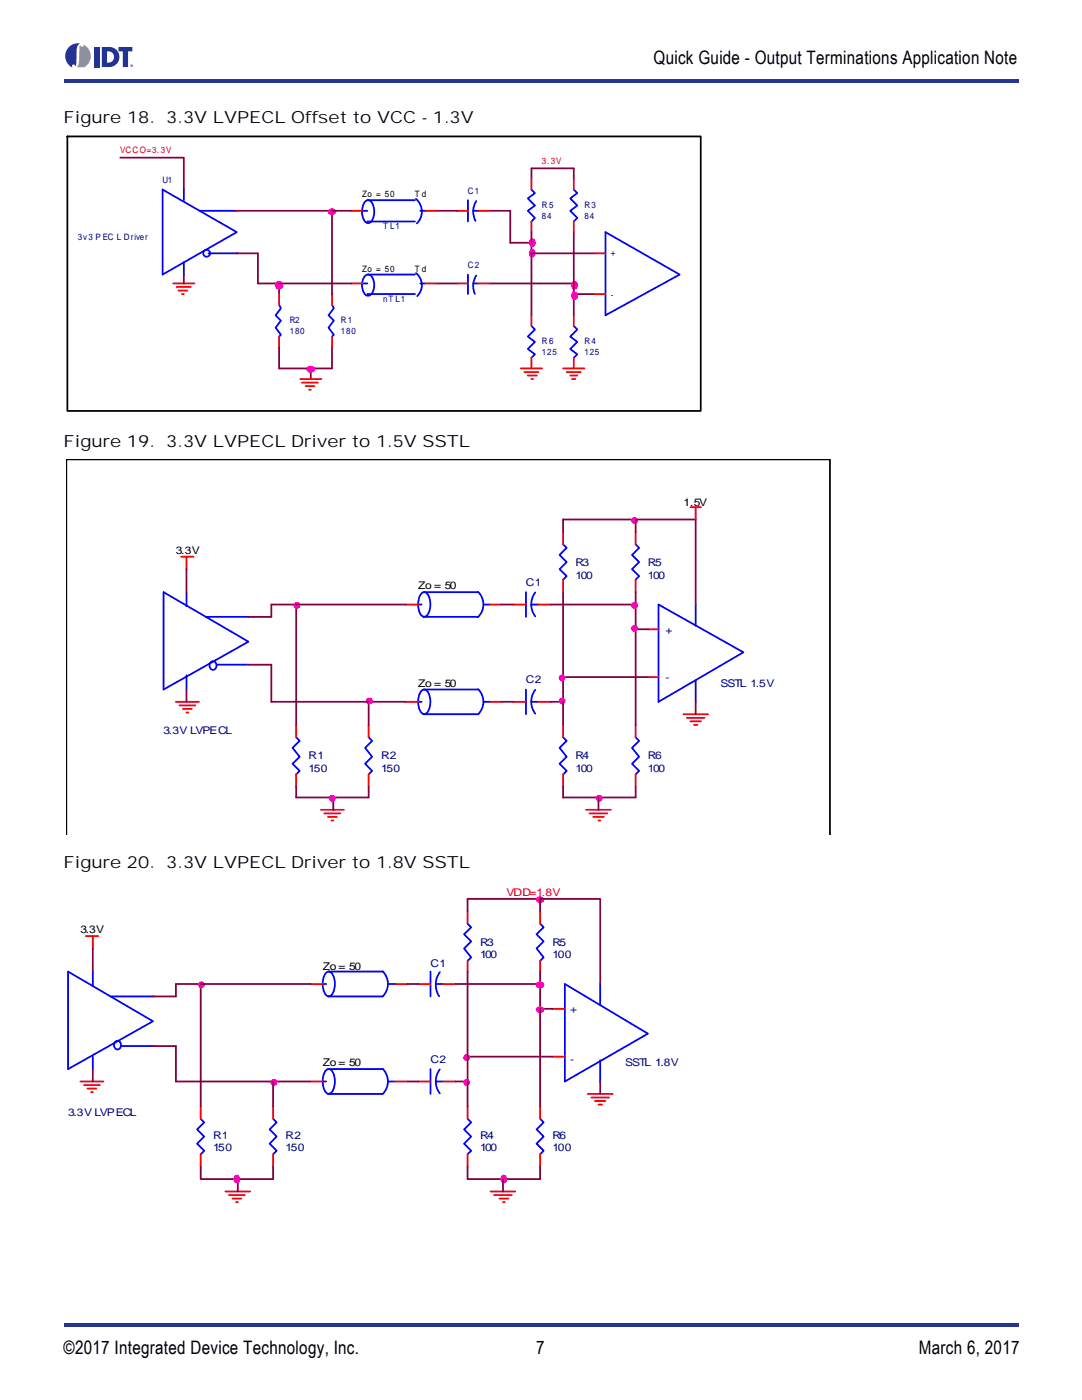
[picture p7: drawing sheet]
<svg xmlns="http://www.w3.org/2000/svg" width="216mm" height="279mm" viewBox="0 0 216 279" stroke-linecap="round" stroke-linejoin="round" font-family="sans-serif">
<g fill="#273691">
<path d="M12.7 264h190.5v.7h-190.5z"/>
<path d="M12.7 15.9h190.5v.7h-190.5z"/>
</g>
<path d="M12.9 8.5h13.7v4.9h-13.7z" fill="#fff"/>
<g fill="#223392">
<path d="M18.8 9.4h1v4h-1z"/>
<path d="M23.7 9.4h2.7v.9h-.8v3.1h-1.1v-3.1h-.8z"/>
<path d="M14 9.2a2.54 2.54 0 0 1 2-.5 2.1 2.1 0 0 0-.7 2.2v.4a2.66 2.66 0 0 1-.3 1.9 .33 .33 0 0 0-.4-.3 .33 .33 0 0 0-.2 .5 2.47 2.47 0 0 1-.4-4.2z"/>
<path d="M21.4 10.3a1.15 1.15 0 0 1 1.3 1.1 1.15 1.15 0 0 1-1.3 1.1zM20.3 9.4v4a2.95 2.95 0 0 0 3.2-1 2 2 0 0 0-1.7-3z"/>
</g>
<path d="M15.9 9h.1a.33 .33 0 0 0 .4 .3 .33 .33 0 0 0 .3-.4 2.56 2.56 0 0 1 .1 4.5h-1.6l.3-.3 .2-.5z" fill="#949ca2"/>
<path d="M26 13.1a.27 .27 0 0 1 .5 0 .27 .27 0 0 1-.5 0zM26.1 13.1a.21 .21 0 0 0 .4 0 .21 .21 0 0 0-.4 0zM26.2 13h.2v.2l-.2-.1v.1z" fill="#223392"/>
<path d="M12.7 26.2h128.5v56.9h-128.5z" fill="#fff"/>
<g fill="none" stroke="#800040" stroke-width=".35">
<path d="M24 31.5h12.7v6.3M114.5 35.7v-2.1h-8.5v2.1M47.2 42.1h19.1v16.6M51.5 50.6v6M55.7 56.6v2.1M87 56.6h4.2M87 42.1h4.2M97.6 56.6h16.9M97.6 42.1h4.2M101.8 48.4h4.2v14.5M106 50.6h12.7M118.7 58.7h-4.2v4.2"/>
<path d="M55.7 69.3v4.2M62 73.5v2.1M66.3 69.3v4.2"/>
</g>
<g fill="#f0f" stroke="#f0f" stroke-width=".35">
<path d="M105.8 50.1a.61 .61 0 0 1 .9 .1 .61 .61 0 0 1-.1 .8 .61 .61 0 0 1-.9-.1 .61 .61 0 0 1 .1-.8z"/>
<path d="M105.8 47.9a.62 .62 0 0 1 .9 .1 .62 .62 0 0 1-.1 .9 .51 .51 0 0 1-.7 .1 .51 .51 0 0 1-.2-.6z"/>
<path d="M114.3 56.4a.62 .62 0 0 1 .8 .1 .62 .62 0 0 1-.1 .9 .51 .51 0 0 1-.6 .1 .51 .51 0 0 1-.3-.6z"/>
<path d="M65.7 41.9a.61 .61 0 0 1 .9-.1 .61 .61 0 0 1 .1 .8 .61 .61 0 0 1-.8 .1 .61 .61 0 0 1-.2-.8z"/>
</g>
<g fill="none" stroke="#00f" stroke-width=".35">
<path d="M32.4 37.8l14.8 8.5-14.8 8.5zM36.7 37.8v2.2M73.3 40h9.5M83 39.7a3.3 3.3 0 0 1 .2 4.9M93.4 40v4.2M106 37.8l.7 .7-1.4 1.1 1.4 1.4-1.4 1.1 1.4 1.4-.7 .7M36.7 52.3v2.5M39.8 42.1h7.4M41.6 50.6h5.6M72.2 42.1h1.1M72.8 40.3a.85 .85 0 0 1 .9-.3 .85 .85 0 0 1 .6 .6 3.3 3.3 0 0 1-.5 3.8 1.05 1.05 0 0 1-1.4-1 3.6 3.6 0 0 1 .4-3.1zM73.3 44.2h9.5"/>
<path d="M83.9 42.1h1M94.4 42.1h1.1M95 40.1a4 4 0 0 0-.1 4M55.7 60.8l.3 .7-1 1.4 1 1.1-1 1.4 1 1.4-.3 .4M66.3 60.8l.3 .7-1 1.4 1 1.1-1 1.4 1 1.4-.3 .4M114.5 65.1l.7 .7-1.4 1.4 1.4 1-1.4 1.5 1.4 1-.7 .7"/>
<circle cx="41.2" cy="50.5" r=".69"/>
</g>
<g fill="none" stroke="#f00" stroke-width=".35">
<path d="M106 35.7v2.1M34.6 56.6h4.2M35.3 57.3h2.8M35.6 58h1.8M36.3 58.7h.4M55.7 58.7v2.1M66.3 58.7v2.1M70.1 42.1h2.1M84.9 42.1h2.1M91.2 42.1h2.2M95.5 42.1h2.1M106 44.2v2.1"/>
<path d="M55.7 67.2v2.1M66.3 67.2v2.1M112.4 73.5h4.2M113.1 74.2h2.8M113.8 74.9h1.4M114.1 75.6h.7M114.5 62.9v2.2M114.5 71.4v2.1"/>
</g>
<g fill="#f00">
<circle cx="47.2" cy="42.1" r=".18"/>
<circle cx="47.2" cy="50.6" r=".18"/>
</g>
<path d="M13.4 27.2h126.4v54.8h-126.4z" fill="none" stroke="#000" stroke-width=".35"/>
<path d="M36.7 54.8v1.8M47.2 50.6h4.3M51.5 56.6h18.6M66.3 42.1h3.8M101.8 42.1v6.3M106 46.3v2.1M114.5 46.3v12.4M55.7 73.5h10.6" fill="none" stroke="#800040" stroke-width=".35"/>
<g fill="#f0f" stroke="#f0f" stroke-width=".35">
<path d="M114.3 58.5a.62 .62 0 0 1 .8 .2 .62 .62 0 0 1-.1 .8 .51 .51 0 0 1-.6 .1 .51 .51 0 0 1-.3-.6z"/>
<path d="M61.5 73.3a.62 .62 0 0 1 .9-.1 .62 .62 0 0 1 .1 .9 .62 .62 0 0 1-.9 .1 .62 .62 0 0 1-.1-.9z"/>
<circle cx="55.7" cy="56.9" r=".69"/>
</g>
<g fill="none" stroke="#f00" stroke-width=".35">
<path d="M114.5 35.7v2.1M70.1 56.6h2.1M84.9 56.6h2.1M91.2 56.6h2.2M95.5 56.6h2.1M114.5 44.2v2.1M118.7 50.6h2.1M118.7 58.7h2.1M59.9 75.6h4.2M60.3 76.4h3.1M61 77.1h1.7M61.7 77.8h.3"/>
<path d="M103.9 73.5h4.2M104.6 74.2h2.8M105.3 74.9h1.8M106 75.6h.4M106 62.9v2.2M106 71.4v2.1"/>
</g>
<path d="M114.5 37.8l.7 .7-1.4 1.1 1.4 1.4-1.4 1.1 1.4 1.4-.7 .7M72.2 56.6h1.1M72.8 55.1a1.01 1.01 0 0 1 1.1-.2 1.01 1.01 0 0 1 .6 .9 2.83 2.83 0 0 1-.7 3.1 1.3 1.3 0 0 1-1.5-1.4 3.1 3.1 0 0 1 .5-2.4zM73.3 54.8h9.5M73.3 58.7h9.5M83 54.5a3.1 3.1 0 0 1 .2 4.6M83.9 56.6h1M93.4 54.8v3.9M94.4 56.6h1.1M95 55a3.8 3.8 0 0 0-.2 3.7M120.8 46.3l14.8 8.5-14.8 8.1zM106 65.1l.7 .7-1.4 1.4 1.4 1-1.4 1.5 1.4 1-.7 .7" fill="none" stroke="#00f" stroke-width=".35"/>
<path d="M13.2 91.7h152.4v74.9h-152.4z" fill="#fff"/>
<path d="M32.6 118.2l17 9.9-17 9.5zM37.2 118.2v2.8M37.2 134.8v2.8M41.1 123.1h8.5M42 132.2a.79 .79 0 0 1 1.1 .1 .79 .79 0 0 1-.1 1.1 .79 .79 0 0 1-1.1-.1 .79 .79 0 0 1 .1-1.1zM43.2 132.7h6.4M59.1 147.1l.7 .8-1.4 1.3 1.4 1.8-1.4 1.4 1.4 1.4-.7 .8" fill="none" stroke="#00f" stroke-width=".35"/>
<path d="M59.1 144.7v2.4M59.1 154.6v2.4" fill="none" stroke="#f00" stroke-width=".35"/>
<g fill="#f00">
<circle cx="49.6" cy="123.1" r=".18"/>
<circle cx="49.6" cy="132.7" r=".18"/>
</g>
<g fill="none" stroke="#00f" stroke-width=".35">
<path d="M84 118.5a.83 .83 0 0 1 .9-.3 .83 .83 0 0 1 .6 .7 3.7 3.7 0 0 1-.5 4.1 .88 .88 0 0 1-1.2-.6 4.3 4.3 0 0 1 .2-3.9zM84.5 118.2h10.9M95.4 118.1a3.5 3.5 0 0 1 0 5h-10.9M104.9 118.2v4.9M106.8 118.2a3.9 3.9 0 0 0 0 4.8M112.4 108.6l.7 .7-1.4 1.4 1.4 1.5-1.4 1.4 1.4 1.4-.7 .7M126.8 108.6l.7 .7-1.4 1.4 1.4 1.5-1.4 1.4 1.4 1.4-.7 .7M83.4 120.7h.7M84 137.9a.83 .83 0 0 1 .9-.3 .83 .83 0 0 1 .6 .7 3.7 3.7 0 0 1-.5 4.1 .88 .88 0 0 1-1.2-.6 4.3 4.3 0 0 1 .2-3.9zM84.5 137.6h10.9M95.4 137.5a3.5 3.5 0 0 1 0 5h-10.9M96.5 120.7h1.4"/>
<path d="M104.9 137.6v4.9M106 120.7h1.4M106.8 137.7a3.9 3.9 0 0 0 0 4.7M131.4 120.7l16.9 9.5-16.9 9.9zM138.8 120.7v4.2M138.8 135.8v4.3M73.6 147.1l.7 .8-1.4 1.3 1.4 1.8-1.4 1.4 1.4 1.4-.7 .8M83.4 140.1h.7M96.5 140.1h1.4M106 140.1h1.4M112.4 147.1l.7 .8-1.4 1.3 1.4 1.8-1.4 1.4 1.4 1.4-.7 .8M126.8 147.1l.7 .8-1.4 1.3 1.4 1.8-1.4 1.4 1.4 1.4-.7 .8"/>
</g>
<g fill="none" stroke="#f00" stroke-width=".35">
<path d="M36.2 111.1h2.4M37.2 111.1v2.5M112.4 106.2v2.4M112.4 115.7v2.5M126.8 106.2v2.4M126.8 115.7v2.5M137.8 101.2h2.1M138.8 101.2v2.5M81 120.7h2.4M97.9 120.7h2.1M102.5 120.7h2.4M107.4 120.7h2.5"/>
<path d="M129.3 125.6h2.1M129.3 135.1h2.1M35.1 140.1h4.6M35.8 140.8h3.2M36.5 141.5h1.8M37.2 142.2h.4M73.6 144.7v2.4M73.6 154.6v2.4M81 140.1h2.4M97.9 140.1h2.1M102.5 140.1h2.4M107.4 140.1h2.5"/>
<path d="M112.4 144.7v2.4M112.4 154.6v2.4M126.8 144.7v2.4M126.8 154.6v2.4M136.4 142.5h4.9M137.1 143.3h3.5M137.8 144h2.1M138.5 144.7h.7M64 161.6h4.6M64.7 162.3h3.2M65.4 163h1.8M66.1 163.7h.4"/>
<path d="M116.9 161.6h5M117.6 162.3h3.6M118.4 163h2.1M119.4 163.7h.4"/>
</g>
<g fill="none" stroke="#800040" stroke-width=".35">
<path d="M37.2 113.6v4.6M112.4 118.2v16.9M126.8 103.7h12v17M126.8 103.7v2.5M126.8 103.7h-14.4v2.5M126.8 118.2v7.4M37.2 137.6v2.5M49.6 132.7h4.5v7.4h19.5M59.1 120.7v24M59.1 120.7h-5v2.4h-4.5M59.1 120.7h21.9M100 120.7h2.5"/>
<path d="M109.9 120.7h16.9M112.4 135.1v5M112.4 135.1h16.9M126.8 125.6v19.1M126.8 125.6h2.5M59.1 157v2.2h7.4M66.5 159.2v2.4M73.6 157v2.2h-7.1M73.6 140.1v4.6M73.6 140.1h7.4M100 140.1h2.5M109.9 140.1h2.5"/>
<path d="M112.4 157v2.2h7M112.4 140.1v4.6M119.4 159.2v2.4M126.8 157v2.2h-7.4M138.8 140.1v2.4"/>
</g>
<g fill="#f0f" stroke="#f0f" stroke-width=".35">
<circle cx="112.2" cy="139.9" r=".52"/>
<circle cx="119.6" cy="159.3" r=".52"/>
<circle cx="126.6" cy="120.8" r=".52"/>
<circle cx="126.6" cy="103.9" r=".52"/>
<circle cx="126.6" cy="125.4" r=".52"/>
<circle cx="112.2" cy="135.3" r=".52"/>
<circle cx="73.7" cy="139.9" r=".52"/>
<circle cx="59.3" cy="120.8" r=".52"/>
<circle cx="66.3" cy="159.3" r=".52"/>
</g>
<path d="M13.2 166.6v-74.9h152.4v74.9" fill="none" stroke="#000" stroke-width=".35"/>
<path d="M12.7 175.5h128.6v65.1h-128.6z" fill="#fff"/>
<path d="M13.6 193.9l16.9 9.9-16.9 9.6zM18.5 193.9v2.8M22.1 198.9h8.4M18.5 210.9v2.5M23 208a.79 .79 0 0 1 1.1 .1 .79 .79 0 0 1-.2 1.1 .79 .79 0 0 1-1.1-.1 .79 .79 0 0 1 .2-1.1zM24.2 208.8h6.3M40 223.3l.7 .7-1.4 1.4 1.4 1.4-1.4 1.4 1.4 1.5-.7 .7" fill="none" stroke="#00f" stroke-width=".35"/>
<path d="M40 220.8v2.5M40 230.4v2.4" fill="none" stroke="#f00" stroke-width=".35"/>
<g fill="#f00">
<circle cx="30.5" cy="198.9" r=".18"/>
<circle cx="30.5" cy="208.8" r=".18"/>
</g>
<g fill="none" stroke="#00f" stroke-width=".35">
<path d="M64.4 196.4h.7M65 194.2a.82 .82 0 0 1 .9-.3 .82 .82 0 0 1 .6 .7 3.7 3.7 0 0 1-.6 4.1 .87 .87 0 0 1-1.2-.6 4.3 4.3 0 0 1 .3-3.9zM65.4 193.9h11M76.4 193.8a3.6 3.6 0 0 1 0 5.1h-11M77.4 196.4h1.4M85.9 193.9v5M87 196.4h1.4M87.8 194a4.3 4.3 0 0 0-.2 4.8M93.3 184.3l.7 .8-1.4 1.4 1.4 1.4-1.4 1.4 1.4 1.8-.7 .7M107.8 184.3l.7 .8-1.4 1.4 1.4 1.4-1.4 1.4 1.4 1.8-.7 .7M112.7 196.4l16.6 9.9-16.6 9.5zM119.8 196.4v4.2"/>
<path d="M64.4 215.8h.7M65 213.7a.82 .82 0 0 1 .9-.3 .82 .82 0 0 1 .6 .7 3.7 3.7 0 0 1-.6 4.1 .87 .87 0 0 1-1.2-.6 4.3 4.3 0 0 1 .3-3.9zM65.4 213.4h11M65.4 218.3h11M76.4 213.3a3.6 3.6 0 0 1 0 5M77.4 215.8h1.4M85.9 213.4v4.9M87 215.8h1.4M87.8 213.4a4 4 0 0 0 0 4.8M119.8 211.6v4.2M54.5 223.3l.7 .7-1.4 1.4 1.4 1.4-1.4 1.4 1.4 1.5-.7 .7M93.3 223.3l.7 .7-1.4 1.4 1.4 1.4-1.4 1.4 1.4 1.5-.7 .7"/>
<path d="M107.8 223.3l.7 .7-1.4 1.4 1.4 1.4-1.4 1.4 1.4 1.5-.7 .7"/>
</g>
<g fill="none" stroke="#f00" stroke-width=".35">
<path d="M17.1 186.8h2.5M18.5 186.8v2.5M61.9 196.4h2.5M78.8 196.4h2.5M83.4 196.4h2.5M88.4 196.4h2.4M93.3 181.9v2.4M93.3 191.8v2.1M107.8 181.9v2.4M107.8 191.8v2.1M16 215.8h4.6M16.8 216.6h3.1"/>
<path d="M17.5 217.3h1.7M18.2 218h.3M61.9 215.8h2.5M78.8 215.8h2.5M83.4 215.8h2.5M88.4 215.8h2.4M110.2 201.3h2.5M110.2 210.9h2.5M117.3 218.3h4.9M118 219h3.5M118.7 219.7h2.1M45 237.8h4.9"/>
<path d="M45.7 238.5h3.2M46.4 239.2h1.8M47.1 239.9h.4M54.5 220.8v2.5M54.5 230.4v2.4M93.3 220.8v2.5M93.3 230.4v2.4M97.9 237.8h4.9M98.6 238.5h3.5M99.7 239.2h1.7M100.4 239.9h.3M107.8 220.8v2.5"/>
<path d="M107.8 230.4v2.4M119.4 220.4h.7"/>
</g>
<g fill="none" stroke="#800040" stroke-width=".35">
<path d="M107.8 179.4v2.5M107.8 179.4h12v17M107.8 179.4h-14.5v2.5M18.5 189.3v4.6M40 196.4h21.9M40 196.4v24.4M40 196.4h-4.9v2.5h-4.6M81.3 196.4h2.1M90.8 196.4h17M93.3 193.9v17M107.8 193.9v2.5M107.8 196.4v4.9"/>
<path d="M18.5 213.4v2.4M30.5 208.8h4.6v7h19.4M54.5 215.8h7.4M54.5 215.8v5M81.3 215.8h2.1M90.8 215.8h2.5M93.3 210.9h16.9M93.3 215.8v5M93.3 210.9v4.9M107.8 201.3h2.4M107.8 201.3v19.5M119.8 215.8v2.5"/>
<path d="M40 232.8v2.5h7.5M47.5 235.3v2.5M54.5 232.8v2.5h-7M93.3 232.8v2.5h7.1M100.4 235.3v2.5M107.8 232.8v2.5h-7.4"/>
</g>
<g fill="#f0f" stroke="#f0f" stroke-width=".35">
<path d="M107.3 201.1a.62 .62 0 0 1 .8-.1 .62 .62 0 0 1 .2 .9 .62 .62 0 0 1-.9 .1 .62 .62 0 0 1-.1-.9z" fill-rule="evenodd"/>
<path d="M100.2 234.8a.62 .62 0 0 1 .8 .1 .62 .62 0 0 1-.1 .9 .51 .51 0 0 1-.6 .1 .51 .51 0 0 1-.3-.6z" fill-rule="evenodd"/>
<path d="M107.3 179.2a.62 .62 0 0 1 .8-.2 .62 .62 0 0 1 .2 .9 .62 .62 0 0 1-.9 .1 .62 .62 0 0 1-.1-.8z" fill-rule="evenodd"/>
<path d="M107.3 196.2a.62 .62 0 0 1 .8-.2 .62 .62 0 0 1 .2 .9 .62 .62 0 0 1-.9 .1 .62 .62 0 0 1-.1-.8z" fill-rule="evenodd"/>
<path d="M46.9 234.8a.62 .62 0 0 1 .8 .1 .62 .62 0 0 1-.1 .9 .51 .51 0 0 1-.6 .1 .51 .51 0 0 1-.3-.6z" fill-rule="evenodd"/>
<circle cx="93.1" cy="211.1" r=".52"/>
<circle cx="93.1" cy="216" r=".52"/>
<circle cx="54.7" cy="216" r=".52"/>
<circle cx="40.2" cy="196.5" r=".52"/>
</g>
<g font-size="3.7">
<text x="130.4" y="12.9">Quick Guide - Output Terminations Application Note</text>
<text x="12.7" y="270.3">©2017 Integrated Device Technology, Inc.</text>
<text x="107" y="270.3">7</text>
<text x="183.4" y="270.3">March 6, 2017</text>
</g>
<g font-size="3.3">
<text x="12.7" y="24.6">Figure 18. 3.3V LVPECL Offset to VCC - 1.3V</text>
<text x="12.7" y="89.1">Figure 19. 3.3V LVPECL Driver to 1.5V SSTL</text>
<text x="12.7" y="173.2">Figure 20. 3.3V LVPECL Driver to 1.8V SSTL</text>
</g>
<g font-size="2.1">
<text x="136.4" y="101">1.5V</text>
<text x="35.1" y="110.5">3.3V</text>
<text x="83.4" y="117.6">Zo = 50</text>
<text x="83.4" y="137">Zo = 50</text>
<text x="16" y="186.2">3.3V</text>
<text x="64.4" y="193.7">Zo = 50</text>
<text x="64.4" y="212.8">Zo = 50</text>
</g>
<g font-size="2.1" fill="#000080">
<text x="114.8" y="113">R3</text>
<text x="129.3" y="113">R5</text>
<text x="104.9" y="116.9">C1</text>
<text x="114.8" y="115.5">100</text>
<text x="129.3" y="115.5">100</text>
<text x="104.9" y="136.3">C2</text>
<text x="143.8" y="137">SSTL 1.5V</text>
<text x="32.6" y="146.6">3.3V LVPECL</text>
<text x="61.6" y="151.5">R1</text>
<text x="61.6" y="154">150</text>
<text x="76" y="151.5">R2</text>
<text x="76" y="154">150</text>
<text x="114.8" y="151.5">R4</text>
<text x="114.8" y="154">100</text>
<text x="129.3" y="151.5">R6</text>
<text x="129.3" y="154">100</text>
<text x="95.8" y="188.7">R3</text>
<text x="95.8" y="191.2">100</text>
<text x="110.2" y="188.7">R5</text>
<text x="110.2" y="191.2">100</text>
<text x="85.9" y="193">C1</text>
<text x="85.9" y="212.1">C2</text>
<text x="124.7" y="212.8">SSTL 1.8V</text>
<text x="13.6" y="222.7">3.3V LVPECL</text>
<text x="42.5" y="227.3">R1</text>
<text x="57" y="227.3">R2</text>
<text x="95.8" y="227.3">R4</text>
<text x="110.2" y="227.3">R6</text>
<text x="42.5" y="229.8">150</text>
<text x="57" y="229.8">150</text>
<text x="95.8" y="229.8">100</text>
<text x="110.2" y="229.8">100</text>
</g>
<g font-size="2.1" fill="#004080">
<text x="132.8" y="126.4">+</text>
<text x="132.8" y="136">-</text>
<text x="113.8" y="202.2">+</text>
<text x="113.8" y="212.1">-</text>
</g>
<text font-size="2.1" fill="#f00" x="101.1" y="178.8">VDD=1.8V</text>
<g font-size="1.8" fill="#f00">
<text x="24" y="30.6">VCCO=3.3V</text>
<text x="108.1" y="32.7">3.3V</text>
</g>
<g font-size="1.8" fill="#000080">
<text x="32.4" y="36.6">U1</text>
<text x="93.4" y="38.7">C1</text>
<text x="108.1" y="41.5">R5</text>
<text x="116.6" y="41.5">R3</text>
<text x="15.6" y="47.9">3v3 P EC L Driver</text>
<text x="76.5" y="45.8">T L1</text>
<text x="108.1" y="43.6">84</text>
<text x="116.6" y="43.6">84</text>
<text x="93.4" y="53.6">C2</text>
<text x="57.8" y="64.5">R2</text>
<text x="68" y="64.5">R1</text>
<text x="76.5" y="60.3">nT L1</text>
<text x="57.8" y="66.6">180</text>
<text x="68" y="66.6">180</text>
<text x="108.1" y="68.7">R6</text>
<text x="108.1" y="70.9">125</text>
<text x="116.6" y="68.7">R4</text>
<text x="116.6" y="70.9">125</text>
</g>
<g font-size="1.8">
<text x="72.2" y="39.4">Zo = 50</text>
<text x="82.8" y="39.4">T d</text>
<text x="72.2" y="54.3">Zo = 50</text>
<text x="82.8" y="54.3">T d</text>
</g>
<g font-size="1.8" fill="#004080">
<text x="121.9" y="51.1">+</text>
<text x="121.9" y="59.6">-</text>
</g>
</svg>
